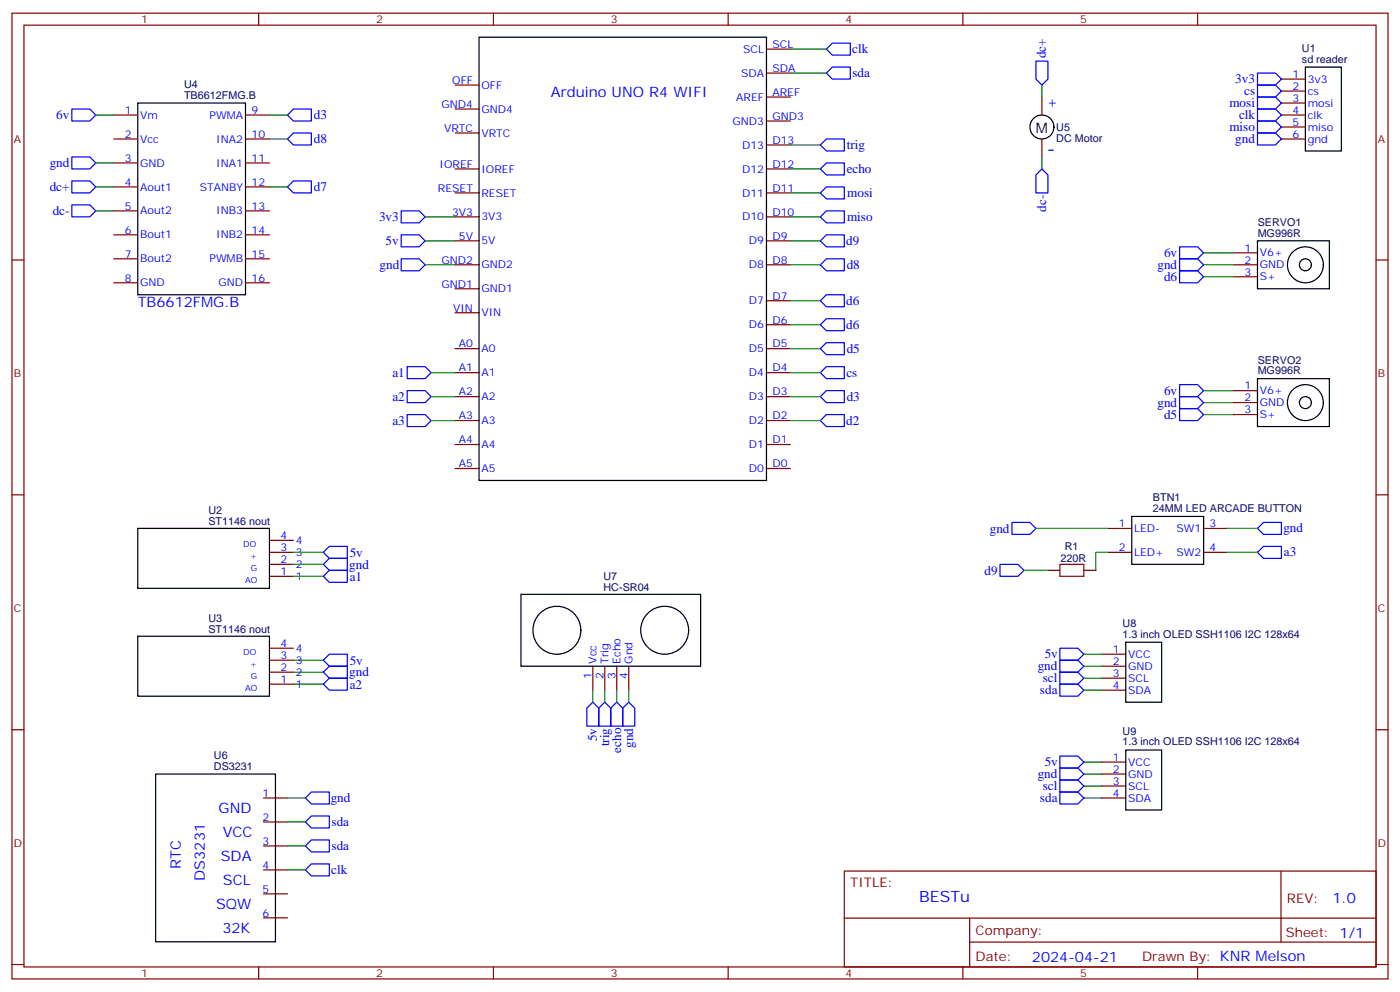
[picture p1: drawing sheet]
<svg xmlns="http://www.w3.org/2000/svg" width="412mm" height="292mm" viewBox="0 0 412 292" stroke-linecap="round" stroke-linejoin="round" font-family="sans-serif">
<g fill="none" stroke="#870000" stroke-width=".35">
<path d="M3.5 3.9h405.4v284.3h-405.4zM7.1 7.4h398.2v277.3h-398.2zM76.2 3.9v3.5M145.3 3.9v3.5M214.5 3.9v3.5M225.8 14.5h7M283.6 3.9v3.5M352.8 3.9v3.5M33.5 33.9h7.1M72.3 33.9h7.1M134.1 25h7M134.1 32.1h7"/>
<path d="M134.1 39.2h7M225.8 21.5h7M225.8 28.6h7M225.8 35.6h7M306.9 28.6v5.3M377.5 23.3h7M377.5 26.8h7M377.5 30.3h7M377.5 33.9h7M377.5 37.4h7M33.5 40.9h7.1M33.5 48h7.1"/>
<path d="M33.5 55h7.1M72.3 40.9h7.1M72.3 48h7.1M72.3 55h7.1M134.1 49.7h7M134.1 56.8h7M225.8 42.7h7M225.8 49.7h7M225.8 56.8h7M306.9 40.9v5.3M377.5 40.9h7M3.5 76.6h3.6"/>
<path d="M33.5 62.1h7.1M33.5 69.1h7.1M33.5 76.2h7.1M72.3 62.1h7.1M72.3 69.1h7.1M72.3 76.2h7.1M134.1 63.9h7M134.1 70.9h7M134.1 78h7M225.8 63.9h7M225.8 70.9h7M225.8 78h7"/>
<path d="M363.4 78h7M363.4 74.4h7M405.3 76.6h3.6M33.5 83.3h7.1M72.3 83.3h7.1M134.1 85h7M134.1 92.1h7M225.8 88.5h7M225.8 95.6h7M363.4 81.5h7M134.1 102.7h7M134.1 109.7h7"/>
<path d="M134.1 116.8h7M225.8 102.7h7M225.8 109.7h7M225.8 116.8h7M363.4 115h7M363.4 118.5h7M134.1 123.8h7M134.1 130.9h7M134.1 137.9h7M225.8 123.8h7M225.8 130.9h7M225.8 137.9h7"/>
<path d="M363.4 122.1h7M3.5 145.7h3.6M79.4 159.1h7M326.3 155.6h7.1M354.5 155.6h7.1M405.3 145.7h3.6M79.4 169.7h7M79.4 166.2h7M79.4 162.6h7M308.7 167.9h3.5M319.3 167.9h3.5M326.3 162.6h7.1"/>
<path d="M354.5 162.6h7.1M79.4 197.9h7M79.4 194.4h7M79.4 190.9h7M174.6 196.1v7.1M178.2 196.1v7.1M181.7 196.1v7.1M185.2 196.1v7.1M324.6 192.6h7M324.6 196.1h7M324.6 199.7h7M3.5 214.8h3.6"/>
<path d="M79.4 201.4h7M324.6 203.2h7M405.3 214.8h3.6M77.6 235h7.1M324.6 235h7M324.6 224.4h7M324.6 227.9h7M324.6 231.4h7M77.6 256.1h7.1M77.6 249.1h7.1M77.6 242h7.1M248.7 256.5h156.6v28.2h-156.6z"/>
<path d="M377.3 256.5v20.9M77.6 270.2h7.1M77.6 263.2h7.1M248.7 270.3h156.5M285.6 277.4h119.6M285.6 270.3v14.1M3.5 284h3.6M76.2 284.7v3.5M145.3 284.7v3.5M214.5 284.7v3.5M283.6 284.7v3.5M352.8 284.7v3.5"/>
<path d="M405.3 284h3.6"/>
</g>
<g fill="none" stroke="#000" stroke-width=".35">
<path d="M141.1 10.9h84.7v130.6h-84.7zM384.5 19.8h10.6v24.7h-10.6zM40.6 30.3h31.7v56.5h-31.7zM370.4 70.9h21.2v14.1h-21.2zM370.4 111.5h21.2v14.1h-21.2zM40.6 155.6h38.8v17.6h-38.8zM333.4 152h21.1v14.2h-21.1zM153.5 175h52.9v21.1h-52.9zM40.6 187.3h38.8v17.7h-38.8zM331.6 189.1h10.6v17.6h-10.6zM45.9 227.9h35.2v49.4h-35.2zM331.6 220.8h10.6v17.7h-10.6z"/>
<circle cx="306.9" cy="37.4" r="3.5"/>
<circle cx="384.5" cy="78" r="1.76"/>
<circle cx="384.5" cy="78" r="5.3"/>
<circle cx="384.5" cy="118.5" r="1.76"/>
<circle cx="384.5" cy="118.5" r="5.3"/>
<circle cx="164" cy="185.6" r="7.1"/>
<circle cx="195.8" cy="185.6" r="7.1"/>
</g>
<g fill="none" stroke="#00f" stroke-width=".35">
<path d="M245.2 12.7h5.3v3.5h-5.3l-1.8-1.7zM305.2 18h3.5v5.3l-1.8 1.7-1.7-1.7zM21.2 32.1h5.3l1.7 1.8-1.7 1.7h-5.3zM84.7 33.9l1.7-1.8h5.3v3.5h-5.3zM86.4 39.2h5.3v3.5h-5.3l-1.7-1.8zM243.4 21.5l1.8-1.7h5.3v3.5h-5.3zM370.4 21.5h5.3l1.8 1.8-1.8 1.7h-5.3zM370.4 25h5.3l1.8 1.8-1.8 1.8h-5.3zM370.4 28.6h5.3l1.8 1.7-1.8 1.8h-5.3zM370.4 32.1h5.3l1.8 1.8-1.8 1.7h-5.3zM370.4 35.6h5.3l1.8 1.8-1.8 1.8h-5.3zM370.4 39.2h5.3l1.8 1.7-1.8 1.8h-5.3z"/>
<path d="M21.2 46.2h5.3l1.7 1.8-1.7 1.7h-5.3zM21.2 53.3h5.3l1.7 1.7-1.7 1.8h-5.3zM84.7 55l1.7-1.7h5.3v3.5h-5.3zM241.7 56.8l1.7-1.8h5.3v3.6h-5.3zM241.7 42.7l1.7-1.8h5.3v3.6h-5.3zM241.7 49.7l1.7-1.7h5.3v3.5h-5.3zM306.9 49.7l1.8 1.8v5.3h-3.5v-5.3zM21.2 60.3h5.3l1.7 1.8-1.7 1.8h-5.3zM118.2 62.1h5.3l1.7 1.8-1.7 1.7h-5.3zM118.2 76.2h5.3l1.7 1.8-1.7 1.7h-5.3zM118.2 69.1h5.3l1.7 1.8-1.7 1.8h-5.3zM241.7 63.9l1.7-1.8h5.3v3.5h-5.3z"/>
<path d="M241.7 78l1.7-1.8h5.3v3.5h-5.3zM241.7 70.9l1.7-1.8h5.3v3.6h-5.3zM347.5 72.7h5.3l1.7 1.7-1.7 1.8h-5.3zM347.5 76.2h5.3l1.7 1.8-1.7 1.7h-5.3zM347.5 79.7h5.3l1.7 1.8-1.7 1.8h-5.3zM241.7 95.6l1.7-1.8h5.3v3.6h-5.3zM241.7 88.5l1.7-1.7h5.3v3.5h-5.3zM119.9 108h5.3l1.8 1.7-1.8 1.8h-5.3zM119.9 115h5.3l1.8 1.8-1.8 1.7h-5.3zM241.7 109.7l1.7-1.7h5.3v3.5h-5.3zM241.7 116.8l1.7-1.8h5.3v3.5h-5.3zM241.7 102.7l1.7-1.8h5.3v3.5h-5.3z"/>
<path d="M347.5 116.8h5.3l1.7 1.7-1.7 1.8h-5.3zM347.5 113.2h5.3l1.7 1.8-1.7 1.8h-5.3zM119.9 122.1h5.3l1.8 1.7-1.8 1.8h-5.3zM241.7 123.8l1.7-1.7h5.3v3.5h-5.3zM347.5 120.3h5.3l1.7 1.8-1.7 1.7h-5.3zM298.1 153.8h5.3l1.8 1.8-1.8 1.7h-5.3zM370.4 155.6l1.8-1.8h5.3v3.5h-5.3zM95.2 166.2l1.8-1.8h5.3v3.5h-5.3zM95.2 169.7l1.8-1.8h5.3v3.6h-5.3zM95.2 162.6l1.8-1.7h5.3v3.5h-5.3zM294.6 166.2h5.3l1.7 1.7-1.7 1.8h-5.3zM370.4 162.6l1.8-1.7h5.3v3.5h-5.3z"/>
<path d="M95.2 197.9l1.8-1.8h5.3v3.6h-5.3zM97 192.6h5.3v3.5h-5.3l-1.8-1.7zM97 199.7h5.3v3.5h-5.3l-1.8-1.8zM312.2 190.9h5.3l1.8 1.7-1.8 1.8h-5.3zM312.2 194.4h5.3l1.8 1.7-1.8 1.8h-5.3zM312.2 197.9h5.3l1.8 1.8-1.8 1.7h-5.3zM174.6 206.7l1.8 1.8v5.3h-3.5v-5.3zM178.2 206.7l1.7 1.8v5.3h-3.5v-5.3zM181.7 206.7l1.7 1.8v5.3h-3.5v-5.3zM185.2 206.7l1.8 1.8v5.3h-3.6v-5.3zM312.2 201.4h5.3l1.8 1.8-1.8 1.8h-5.3zM90 235l1.7-1.8h5.3v3.5h-5.3z"/>
<path d="M312.2 233.2h5.3l1.8 1.8-1.8 1.7h-5.3zM312.2 229.7h5.3l1.8 1.7-1.8 1.8h-5.3zM312.2 226.1h5.3l1.8 1.8-1.8 1.8h-5.3zM312.2 222.6h5.3l1.8 1.8-1.8 1.7h-5.3zM90 249.1l1.7-1.8h5.3v3.5h-5.3zM90 256.1l1.7-1.7h5.3v3.5h-5.3zM90 242l1.7-1.8h5.3v3.6h-5.3z"/>
</g>
<g fill="none" stroke="#008700" stroke-width=".35">
<path d="M232.8 14.5h10.6M28.2 33.9h5.3M79.4 33.9h5.3M232.8 21.5h10.6M306.9 25v3.6M28.2 55h5.3M28.2 48h5.3M79.4 40.9h5.3M79.4 55h5.3M232.8 56.8h8.9M232.8 49.7h8.9M232.8 42.7h8.9"/>
<path d="M306.9 46.2v3.5M28.2 62.1h5.3M125.2 63.9h8.9M125.2 78h8.9M125.2 70.9h8.9M232.8 63.9h8.9M232.8 78h8.9M232.8 70.9h8.9M354.5 78h8.9M354.5 74.4h8.9M232.8 95.6h8.9M232.8 88.5h8.9"/>
<path d="M354.5 81.5h8.9M127 109.7h7.1M127 116.8h7.1M232.8 102.7h8.9M232.8 109.7h8.9M232.8 116.8h8.9M354.5 115h8.9M354.5 118.5h8.9M127 123.8h7.1M232.8 123.8h8.9M354.5 122.1h8.9M305.2 155.6h21.1"/>
<path d="M361.6 155.6h8.8M86.4 162.6h8.8M86.4 166.2h8.8M86.4 169.7h8.8M301.6 167.9h7.1M326.3 162.6h-3.5v5.3M361.6 162.6h8.8M86.4 197.9h8.8M86.4 194.4h8.8M319.3 192.6h5.3M319.3 196.1h5.3M319.3 199.7h5.3"/>
<path d="M86.4 201.4h8.8M174.6 203.2v3.5M178.2 203.2v3.5M181.7 203.2v3.5M185.2 203.2v3.5M319.3 203.2h5.3M84.7 235h5.3M319.3 235h5.3M319.3 231.4h5.3M319.3 227.9h5.3M319.3 224.4h5.3M84.7 249.1h5.3"/>
<path d="M84.7 256.1h5.3M84.7 242h5.3"/>
</g>
<path d="M312.2 166.2h7.1v3.5h-7.1z" fill="none" stroke="#a10000" stroke-width=".35"/>
<text font-size="5.6" fill="#00f" x="308.3" y="45.5">-</text>
<text font-size="4.6" fill="#00f" x="270.8" y="265.5">BESTu</text>
<g font-size="4.2" fill="#00f">
<text x="162.3" y="28.6">Arduino UNO R4 WIFI</text>
<text x="311.1" y="32.1" transform="rotate(-90 311.1 32.1)">+</text>
<text x="40.6" y="90.3">TB6612FMG.B</text>
<text x="64.4" y="239.5">GND</text>
<text x="65.6" y="246.5">VCC</text>
<text x="53.3" y="255.8" transform="rotate(-90 53.3 255.8)">RTC</text>
<text x="65" y="253.6">SDA</text>
<text x="60.3" y="259.3" transform="rotate(-90 60.3 259.3)">DS3231</text>
<text x="65.7" y="260.6">SCL</text>
<text x="63.7" y="267.7">SQW</text>
<text x="392.5" y="265.7">1.0</text>
<text x="65.5" y="274.8">32K</text>
<text x="304" y="283.1">2024-04-21</text>
</g>
<text font-size="4.2" x="305.2" y="39.2">M</text>
<g font-size="3.9" fill="#00f">
<text x="251" y="15.7">clk</text>
<text x="308.1" y="17.1" transform="rotate(-90 308.1 17.1)">dc+</text>
<text x="251.1" y="22.8">sda</text>
<text x="363.9" y="24.6">3v3</text>
<text x="366.5" y="28.1">cs</text>
<text x="16.6" y="35.1">6v</text>
<text x="92.4" y="35.1">d3</text>
<text x="362.1" y="31.6">mosi</text>
<text x="365" y="35.1">clk</text>
<text x="362.1" y="38.7">miso</text>
<text x="92.4" y="42.1">d8</text>
<text x="249.4" y="44">trig</text>
<text x="363.9" y="42.2">gnd</text>
<text x="14.6" y="49.2">gnd</text>
<text x="249.4" y="51">echo</text>
<text x="14.6" y="56.3">dc+</text>
<text x="92.4" y="56.2">d7</text>
<text x="249.6" y="58">mosi</text>
<text x="15.5" y="63.3">dc-</text>
<text x="111.7" y="65.1">3v3</text>
<text x="249.5" y="65">miso</text>
<text x="308.2" y="62.3" transform="rotate(-90 308.2 62.3)">dc-</text>
<text x="113.6" y="72.1">5v</text>
<text x="249.3" y="72.1">d9</text>
<text x="342.9" y="75.7">6v</text>
<text x="111.8" y="79.2">gnd</text>
<text x="249.4" y="79.2">d8</text>
<text x="341" y="79.2">gnd</text>
<text x="342.9" y="82.8">d6</text>
<text x="249.3" y="89.7">d6</text>
<text x="249.3" y="96.8">d6</text>
<text x="249.4" y="103.9">d5</text>
<text x="115.6" y="111">a1</text>
<text x="249.3" y="110.9">cs</text>
<text x="115.6" y="118">a2</text>
<text x="249.4" y="118">d3</text>
<text x="341" y="119.8">gnd</text>
<text x="342.9" y="116.3">6v</text>
<text x="115.6" y="125.1">a3</text>
<text x="249.3" y="125">d2</text>
<text x="342.9" y="123.4">d5</text>
<text x="291.6" y="156.8">gnd</text>
<text x="378" y="156.8">gnd</text>
<text x="102.9" y="167.4">gnd</text>
<text x="103" y="163.9">5v</text>
<text x="378.2" y="163.8">a3</text>
<text x="103" y="171">a1</text>
<text x="290" y="169.2">d9</text>
<text x="103" y="195.7">5v</text>
<text x="305.7" y="197.4">gnd</text>
<text x="307.7" y="193.8">5v</text>
<text x="102.9" y="199.1">gnd</text>
<text x="103" y="202.7">a2</text>
<text x="307.2" y="200.9">scl</text>
<text x="306.3" y="204.5">sda</text>
<text x="175.8" y="218.3" transform="rotate(-90 175.8 218.3)">5v</text>
<text x="179.4" y="219.7" transform="rotate(-90 179.4 219.7)">trig</text>
<text x="182.9" y="221.6" transform="rotate(-90 182.9 221.6)">echo</text>
<text x="186.5" y="220.1" transform="rotate(-90 186.5 220.1)">gnd</text>
<text x="307.7" y="225.6">5v</text>
<text x="305.7" y="229.2">gnd</text>
<text x="307.2" y="232.7">scl</text>
<text x="97.4" y="236.2">gnd</text>
<text x="306.3" y="236.2">sda</text>
<text x="97.7" y="243.3">sda</text>
<text x="97.7" y="250.3">sda</text>
<text x="97.6" y="257.3">clk</text>
</g>
<g font-size="3.9" fill="#800">
<text x="250.5" y="261.1">TITLE:</text>
<text x="379.1" y="265.7">REV:</text>
<text x="287.4" y="275.3">Company:</text>
<text x="378.7" y="275.9">Sheet: 1/1</text>
<text x="287.4" y="282.9">Date:</text>
<text x="336.4" y="283">Drawn By: KNR Melson</text>
</g>
<g font-size="3.2" fill="#800">
<text x="41.6" y="6.9">1</text>
<text x="110.8" y="6.9">2</text>
<text x="179.9" y="6.9">3</text>
<text x="249.1" y="6.9">4</text>
<text x="318.2" y="6.9">5</text>
<text x="4.1" y="42">A</text>
<text x="405.9" y="42">A</text>
<text x="4.1" y="111.1">B</text>
<text x="405.9" y="111.1">B</text>
<text x="4.1" y="180.3">C</text>
<text x="405.9" y="180.3">C</text>
<text x="4.1" y="249.4">D</text>
<text x="405.9" y="249.4">D</text>
<text x="41.6" y="287.7">1</text>
<text x="110.8" y="287.7">2</text>
<text x="179.9" y="287.7">3</text>
<text x="249.1" y="287.7">4</text>
<text x="318.2" y="287.7">5</text>
</g>
<g font-size="3.2" fill="#00f">
<text x="218.9" y="15.5">SCL</text>
<text x="227.5" y="14.1">SCL</text>
<text x="218.3" y="22.6">SDA</text>
<text x="227.5" y="21.2">SDA</text>
<text x="380.7" y="22.9">1</text>
<text x="133.2" y="24.7">OFF</text>
<text x="141.8" y="26.1">OFF</text>
<text x="216.9" y="29.6">AREF</text>
<text x="227.5" y="28.2">AREF</text>
<text x="380.7" y="26.5">2</text>
<text x="380.7" y="30">3</text>
<text x="385.2" y="24.3">3v3</text>
<text x="385.2" y="27.9">cs</text>
<text x="36.8" y="33.5">1</text>
<text x="41.3" y="34.9">Vm</text>
<text x="61.7" y="34.9">PWMA</text>
<text x="74.1" y="33.5">9</text>
<text x="130.1" y="31.8">GND4</text>
<text x="141.8" y="33.2">GND4</text>
<text x="227.5" y="35.3">GND3</text>
<text x="380.7" y="33.5">4</text>
<text x="385.2" y="31.4">mosi</text>
<text x="385.2" y="34.9">clk</text>
<text x="36.8" y="40.6">2</text>
<text x="41.3" y="42">Vcc</text>
<text x="63.7" y="42">INA2</text>
<text x="74.1" y="40.6">10</text>
<text x="130.8" y="38.8">VRTC</text>
<text x="141.8" y="40.2">VRTC</text>
<text x="215.8" y="36.7">GND3</text>
<text x="380.7" y="37">5</text>
<text x="380.7" y="40.6">6</text>
<text x="385.2" y="38.5">miso</text>
<text x="385.2" y="42">gnd</text>
<text x="36.8" y="47.6">3</text>
<text x="74.1" y="47.6">11</text>
<text x="218.6" y="43.7">D13</text>
<text x="227.5" y="42.3">D13</text>
<text x="41.3" y="49">GND</text>
<text x="63.7" y="49">INA1</text>
<text x="129.5" y="49.4">IOREF</text>
<text x="141.8" y="50.8">IOREF</text>
<text x="218.6" y="50.8">D12</text>
<text x="227.5" y="49.4">D12</text>
<text x="36.8" y="54.7">4</text>
<text x="41.3" y="56.1">Aout1</text>
<text x="58.8" y="56.1">STANBY</text>
<text x="74.1" y="54.7">12</text>
<text x="129" y="56.4">RESET</text>
<text x="141.8" y="57.9">RESET</text>
<text x="218.6" y="57.9">D11</text>
<text x="227.5" y="56.4">D11</text>
<text x="36.8" y="61.7">5</text>
<text x="41.3" y="63.1">Aout2</text>
<text x="63.7" y="63.1">INB3</text>
<text x="74.1" y="61.7">13</text>
<text x="133.1" y="63.5">3V3</text>
<text x="141.8" y="64.9">3V3</text>
<text x="218.6" y="64.9">D10</text>
<text x="227.5" y="63.5">D10</text>
<text x="36.8" y="68.8">6</text>
<text x="41.3" y="70.2">Bout1</text>
<text x="63.7" y="70.2">INB2</text>
<text x="74.1" y="68.8">14</text>
<text x="135.2" y="70.6">5V</text>
<text x="141.8" y="72">5V</text>
<text x="220.6" y="72">D9</text>
<text x="227.5" y="70.6">D9</text>
<text x="36.8" y="75.8">7</text>
<text x="41.3" y="77.3">Bout2</text>
<text x="61.7" y="77.3">PWMB</text>
<text x="74.1" y="75.8">15</text>
<text x="130.1" y="77.6">GND2</text>
<text x="227.5" y="77.6">D8</text>
<text x="366.6" y="74.1">1</text>
<text x="366.6" y="77.6">2</text>
<text x="371.1" y="75.5">V6+</text>
<text x="36.8" y="82.9">8</text>
<text x="74.1" y="82.9">16</text>
<text x="141.8" y="79">GND2</text>
<text x="220.6" y="79">D8</text>
<text x="366.6" y="81.1">3</text>
<text x="371.1" y="79">GND</text>
<text x="371.1" y="82.6">S+</text>
<text x="41.3" y="84.3">GND</text>
<text x="64.3" y="84.3">GND</text>
<text x="130.1" y="84.7">GND1</text>
<text x="141.8" y="86.1">GND1</text>
<text x="220.6" y="89.6">D7</text>
<text x="227.5" y="88.2">D7</text>
<text x="133.5" y="91.7">VIN</text>
<text x="141.8" y="93.1">VIN</text>
<text x="227.5" y="95.2">D6</text>
<text x="220.6" y="96.7">D6</text>
<text x="135.2" y="102.3">A0</text>
<text x="141.8" y="103.7">A0</text>
<text x="220.6" y="103.7">D5</text>
<text x="227.5" y="102.3">D5</text>
<text x="135.2" y="109.4">A1</text>
<text x="141.8" y="110.8">A1</text>
<text x="220.6" y="110.8">D4</text>
<text x="227.5" y="109.4">D4</text>
<text x="135.2" y="116.4">A2</text>
<text x="141.8" y="117.8">A2</text>
<text x="220.6" y="117.8">D3</text>
<text x="227.5" y="116.4">D3</text>
<text x="366.6" y="114.7">1</text>
<text x="366.6" y="118.2">2</text>
<text x="371.1" y="116.1">V6+</text>
<text x="371.1" y="119.6">GND</text>
<text x="135.2" y="123.5">A3</text>
<text x="141.8" y="124.9">A3</text>
<text x="220.6" y="124.9">D2</text>
<text x="227.5" y="123.5">D2</text>
<text x="366.6" y="121.7">3</text>
<text x="371.1" y="123.1">S+</text>
<text x="135.2" y="130.5">A4</text>
<text x="141.8" y="131.9">A4</text>
<text x="220.6" y="131.9">D1</text>
<text x="227.5" y="130.5">D1</text>
<text x="135.2" y="137.6">A5</text>
<text x="227.5" y="137.6">D0</text>
<text x="141.8" y="139">A5</text>
<text x="220.6" y="139">D0</text>
<text x="329.6" y="155.2">1</text>
<text x="356.3" y="155.2">3</text>
<text x="82.6" y="158.8">4</text>
<text x="87.1" y="160.2">4</text>
<text x="334.1" y="156.6">LED-</text>
<text x="346.5" y="156.6">SW1</text>
<text x="82.6" y="165.8">2</text>
<text x="82.6" y="162.3">3</text>
<text x="87.1" y="167.2">2</text>
<text x="87.1" y="163.7">3</text>
<text x="329.6" y="162.3">2</text>
<text x="334.1" y="163.7">LED+</text>
<text x="346.5" y="163.7">SW2</text>
<text x="356.3" y="162.3">4</text>
<text x="82.6" y="169.3">1</text>
<text x="87.1" y="170.7">1</text>
<text x="82.6" y="190.5">4</text>
<text x="87.1" y="191.9">4</text>
<text x="82.6" y="197.6">2</text>
<text x="82.6" y="194">3</text>
<text x="87.1" y="195.4">3</text>
<text x="175.7" y="195.4" transform="rotate(-90 175.7 195.4)">Vcc</text>
<text x="179.2" y="195.4" transform="rotate(-90 179.2 195.4)">Trig</text>
<text x="182.7" y="195.4" transform="rotate(-90 182.7 195.4)">Echo</text>
<text x="186.3" y="195.4" transform="rotate(-90 186.3 195.4)">Gnd</text>
<text x="327.8" y="192.3">1</text>
<text x="327.8" y="195.8">2</text>
<text x="332.3" y="193.7">VCC</text>
<text x="332.3" y="197.2">GND</text>
<text x="82.6" y="201.1">1</text>
<text x="87.1" y="202.5">1</text>
<text x="87.1" y="199">2</text>
<text x="174.3" y="199.9" transform="rotate(-90 174.3 199.9)">1</text>
<text x="177.8" y="199.9" transform="rotate(-90 177.8 199.9)">2</text>
<text x="181.3" y="199.9" transform="rotate(-90 181.3 199.9)">3</text>
<text x="184.9" y="199.9" transform="rotate(-90 184.9 199.9)">4</text>
<text x="327.8" y="199.3">3</text>
<text x="327.8" y="202.8">4</text>
<text x="332.3" y="200.7">SCL</text>
<text x="332.3" y="204.3">SDA</text>
<text x="327.8" y="224">1</text>
<text x="327.8" y="227.5">2</text>
<text x="332.3" y="225.4">VCC</text>
<text x="327.8" y="231.1">3</text>
<text x="332.3" y="229">GND</text>
<text x="332.3" y="232.5">SCL</text>
<text x="77.4" y="234.6">1</text>
<text x="327.8" y="234.6">4</text>
<text x="332.3" y="236">SDA</text>
<text x="77.4" y="241.7">2</text>
<text x="77.4" y="248.7">3</text>
<text x="77.4" y="255.8">4</text>
<text x="77.4" y="262.8">5</text>
<text x="77.4" y="269.9">6</text>
</g>
<g font-size="3.2" fill="#000080">
<text x="383.5" y="15.3">U1</text>
<text x="383.5" y="18.6">sd reader</text>
<text x="54.2" y="29.1">TB6612FMG.B</text>
<text x="54.2" y="25.8">U4</text>
<text x="311.1" y="41.7">DC Motor</text>
<text x="311.1" y="38.4">U5</text>
<text x="370.5" y="69.7">MG996R</text>
<text x="370.5" y="66.5">SERVO1</text>
<text x="370.5" y="107.1">SERVO2</text>
<text x="370.5" y="110.2">MG996R</text>
<text x="339.6" y="147.5">BTN1</text>
<text x="61.4" y="154.5">ST1146 nout</text>
<text x="61.4" y="151.4">U2</text>
<text x="339.6" y="150.8">24MM LED ARCADE BUTTON</text>
<text x="312.4" y="165.6">220R</text>
<text x="313.6" y="162">R1</text>
<text x="177.8" y="173.9">HC-SR04</text>
<text x="177.8" y="170.8">U7</text>
<text x="61.4" y="183.2">U3</text>
<text x="330.7" y="184.7">U8</text>
<text x="61.4" y="186.3">ST1146 nout</text>
<text x="330.7" y="187.7">1.3 inch OLED SSH1106 I2C 128x64</text>
<text x="330.7" y="219.5">1.3 inch OLED SSH1106 I2C 128x64</text>
<text x="330.7" y="216.4">U9</text>
<text x="63" y="226.8">DS3231</text>
<text x="63" y="223.5">U6</text>
</g>
<g font-size="2.5" fill="#00f">
<text x="71.7" y="161">DO</text>
<text x="73.7" y="164.5">+</text>
<text x="72.2" y="171.6">AO</text>
<text x="73.8" y="168">G</text>
<text x="71.7" y="192.7">DO</text>
<text x="73.7" y="196.3">+</text>
<text x="72.2" y="203.3">AO</text>
<text x="73.8" y="199.8">G</text>
</g>
</svg>
